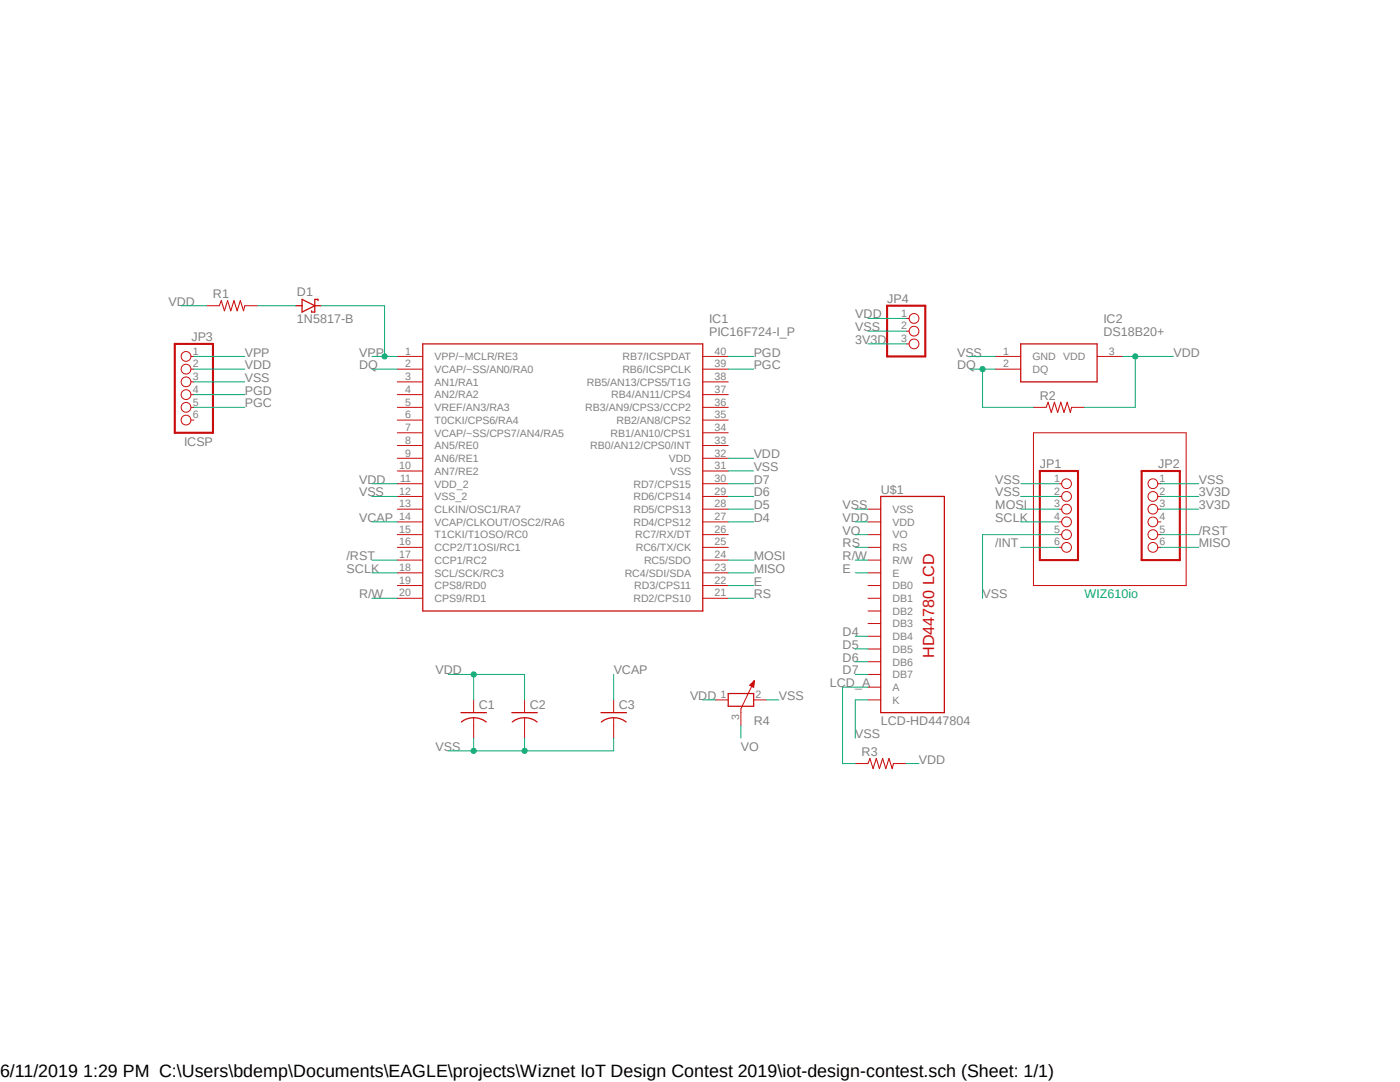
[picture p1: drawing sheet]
<svg xmlns="http://www.w3.org/2000/svg" width="279mm" height="216mm" viewBox="0 0 279 216" stroke-linecap="round" stroke-linejoin="round" font-family="sans-serif">
<path d="M33 56.5l213.4 97.8M246.4 56.5l-213.4 97.8" fill="none" stroke="#fff" stroke-width=".2"/>
<g fill="none" stroke="#c90d0c" stroke-width=".2">
<path d="M38.1 71.1h.6M38.1 73.7h.6M38.1 76.2h.6M38.1 78.7h.6M41.2 61h2.6M48.9 61h2.5M79.3 71.1h5.1M79.3 73.7h5.1M79.3 76.2h5.1M79.3 78.7h5.1M140.3 71.1h5M140.3 73.7h5"/>
<path d="M140.3 76.2h5M140.3 78.7h5M180.8 63.5h.6M180.8 66.1h.6M180.8 68.6h.6M198.6 71.1h5.1M198.6 73.7h5.1M218.9 71.1h5.1M38.1 81.3h.6M38.1 83.8h.6M79.3 86.4h5.1M79.3 81.3h5.1"/>
<path d="M79.3 83.8h5.1M79.3 88.9h5.1M79.3 91.4h5.1M79.3 94h5.1M79.3 96.5h5.1M79.3 99.1h5.1M140.3 86.4h5M140.3 81.3h5M140.3 83.8h5M140.3 88.9h5M140.3 91.4h5M140.3 94h5"/>
<path d="M140.3 96.5h5M140.3 99.1h5M206.2 86.4h30.5v30.4h-30.5zM206.2 81.3h2.6M211.3 96.5h.6M211.3 99.1h.6M213.9 81.3h2.5M231.1 96.5h.5M231.1 99.1h.5M79.3 116.8h5.1M79.3 101.6h5.1M79.3 104.1h5.1"/>
<path d="M79.3 106.7h5.1M79.3 109.2h5.1M79.3 111.8h5.1M79.3 114.3h5.1M79.3 119.4h5.1M140.3 116.8h5M140.3 101.6h5M140.3 104.1h5M140.3 106.7h5M140.3 109.2h5M140.3 111.8h5M140.3 114.3h5"/>
<path d="M140.3 119.4h5M173.2 116.8h2.6M173.2 101.6h2.6M173.2 104.1h2.6M173.2 106.7h2.6M173.2 109.2h2.6M173.2 111.8h2.6M173.2 114.3h2.6M173.2 119.4h2.6M211.3 101.6h.6M211.3 104.1h.6M211.3 106.7h.6"/>
<path d="M211.3 109.2h.6M231.1 101.6h.5M231.1 104.1h.5M231.1 106.7h.5M231.1 109.2h.5M94.5 139.7v2.5M104.7 139.7v2.5M122.5 139.7v2.5M142.8 139.7h2.5M149.6 136.7l.8 .4M149.6 136.7h.8M149.7 136.7h.8"/>
<path d="M149.8 136.8h.6M149.8 136.6h.7M149.9 136.5h.6M150 136.9h.4M150 136.4h.5M150.1 136.3h.4M150.2 137h.2M150.2 136.2h.3M150.2 136.1h.3M150.3 137.1h.1M150.3 136h.2M150.4 139.7h2.5"/>
<path d="M150.4 135.9h.1M150.5 135.8l-2.6 5.6v3.3M150.5 135.8l-.1 1.3M150.5 135.8l-.9 .9M150.5 135.8l.1 .1M173.2 137.1h2.6M173.2 121.9h2.6M173.2 124.4h2.6M173.2 127h2.6M173.2 129.5h2.6M173.2 132h2.6M173.2 134.6h2.6"/>
<path d="M173.2 139.7h2.6M94.5 143.2v4.1M104.7 143.2v4.1M122.5 143.2v4.1M170.7 152.4h2.5M178.3 152.4h2.5"/>
<circle cx="37.1" cy="73.7" r=".98"/>
<circle cx="37.1" cy="71.1" r=".98"/>
<circle cx="37.1" cy="76.2" r=".98"/>
<circle cx="37.1" cy="78.7" r=".98"/>
<circle cx="182.4" cy="68.6" r=".98"/>
<circle cx="182.4" cy="66.1" r=".98"/>
<circle cx="182.4" cy="63.5" r=".98"/>
<circle cx="37.1" cy="83.8" r=".98"/>
<circle cx="37.1" cy="81.3" r=".98"/>
<circle cx="212.8" cy="99.1" r=".98"/>
<circle cx="212.8" cy="96.5" r=".98"/>
<circle cx="230.1" cy="96.5" r=".98"/>
<circle cx="230.1" cy="99.1" r=".98"/>
<circle cx="212.8" cy="101.6" r=".98"/>
<circle cx="212.8" cy="106.7" r=".98"/>
<circle cx="212.8" cy="104.1" r=".98"/>
<circle cx="212.8" cy="109.2" r=".98"/>
<circle cx="230.1" cy="106.7" r=".98"/>
<circle cx="230.1" cy="101.6" r=".98"/>
<circle cx="230.1" cy="109.2" r=".98"/>
<circle cx="230.1" cy="104.1" r=".98"/>
</g>
<g fill="none" stroke="#c90d0c" stroke-width=".25">
<path d="M60.3 59.7l2.5 1.3-2.5 1.3zM63.5 60v-.3h-.7v2.6h-.6v-.3M59 61h1.3M62.8 61h1.3M84.4 68.6h55.9v53.3h-55.9zM203.7 68.6h15.2v7.6h-15.2zM175.8 99.1h12.7v43.1h-12.7zM145.3 138.4h5.1v2.5h-5.1zM92 142.2h5.1M92.1 144.1a4 4 0 0 1 4.9 0M102.2 142.2h5M102.2 144.1a4 4 0 0 1 5 0"/>
<path d="M119.9 142.2h5.1M120 144.1a4 4 0 0 1 5 0"/>
</g>
<path d="M34.9 68.6h7.6v17.8h-7.6zM177 61h7.7v10.1h-7.7zM207.5 94h7.6v17.8h-7.6zM227.8 94h7.7v17.8h-7.7z" fill="none" stroke="#c90d0c" stroke-width=".42"/>
<path d="M43.8 61l.4-1 .6 2 .6-2 .7 2 .6-2 .6 2 .7-2 .6 2 .3-1M208.8 81.3l.4-1 .6 2 .6-2 .7 2 .6-2 .6 2 .7-2 .6 2 .3-1M173.2 152.4l.4-1.1 .6 2.1 .7-2.1 .6 2.1 .6-2.1 .7 2.1 .6-2.1 .7 2.1 .2-1" fill="none" stroke="#c90d0c" stroke-width=".21"/>
<path d="M38.7 71.1h10.2M64.1 61h12.7v10.1M74.2 71.1h5.1" fill="none" stroke="#0dab76" stroke-width=".2"/>
<circle cx="76.7" cy="71.1" r=".51" fill="#0dab76"/>
<g fill="none" stroke="#0dab76" stroke-width=".2">
<path d="M38.7 73.7h10.2M224 71.1h10.2M226.6 71.1v10.2h-10.2M74.2 96.5h5.1M145.3 91.4h5.1"/>
<circle cx="76.7" cy="71.1" r=".51"/>
</g>
<circle cx="226.6" cy="71.1" r=".51" fill="#0dab76"/>
<g fill="none" stroke="#0dab76" stroke-width=".2">
<path d="M89.5 134.6h15.2v5.1M94.5 134.6v5.1"/>
<circle cx="226.6" cy="71.1" r=".51"/>
</g>
<circle cx="94.5" cy="134.6" r=".51" fill="#0dab76"/>
<g fill="none" stroke="#0dab76" stroke-width=".2">
<path d="M36.2 61h5M38.7 76.2h10.2M173.2 63.5h7.6M193.5 71.1h5.1M74.2 99.1h5.1M145.3 94h5.1M170.7 104.1h2.5M140.3 139.7h2.5M94.5 147.3v2.5M104.7 147.3v2.5h-15.2M180.8 152.4h2.6"/>
<circle cx="94.5" cy="134.6" r=".51"/>
</g>
<circle cx="94.5" cy="149.8" r=".51" fill="#0dab76"/>
<g fill="none" stroke="#0dab76" stroke-width=".2">
<path d="M122.5 147.3v2.5h-17.8"/>
<circle cx="94.5" cy="149.8" r=".51"/>
</g>
<circle cx="104.7" cy="149.8" r=".51" fill="#0dab76"/>
<g fill="none" stroke="#0dab76" stroke-width=".2">
<path d="M38.7 78.7h10.2M74.2 73.7h5.1M145.3 71.1h5.1M145.3 73.7h5.1M173.2 66.1h7.6M193.5 73.7h5.1M196.1 73.7v7.6h10.1M38.7 81.3h10.2M203.7 96.5h7.6M203.7 99.1h7.6M231.6 96.5h7.6M170.7 101.6h2.5"/>
<path d="M211.3 106.7h-15.2v12.7M152.9 139.7h2.5M173.2 139.7h-2.5v7.6"/>
<circle cx="104.7" cy="149.8" r=".51"/>
</g>
<circle cx="196.1" cy="73.7" r=".51" fill="#0dab76"/>
<g fill="none" stroke="#0dab76" stroke-width=".2">
<path d="M51.4 61h7.6M173.2 68.6h7.6M145.3 99.1h5.1M145.3 96.5h5.1M231.6 99.1h7.6M74.2 104.1h5.1M74.2 119.4h5.1M74.2 111.8h5.1M74.2 114.3h5.1M145.3 104.1h5.1M145.3 119.4h5.1M145.3 111.8h5.1"/>
<path d="M145.3 114.3h5.1M145.3 116.8h5.1M145.3 101.6h5.1M170.7 106.7h2.5M170.7 109.2h2.5M170.7 111.8h2.5M170.7 114.3h2.5M203.7 104.1h7.6M203.7 109.2h7.6M203.7 101.6h7.6M231.6 106.7h7.6M231.6 109.2h7.6"/>
<path d="M231.6 101.6h7.6M122.5 134.6v5.1M170.7 127h2.5M170.7 129.5h2.5M170.7 132h2.5M170.7 134.6h2.5M173.2 137.1h-5.1v15.3h2.6M147.9 144.7v2.6"/>
<circle cx="196.1" cy="73.7" r=".51"/>
</g>
<text font-size="3.6" x="0" y="214.9">6/11/2019 1:29 PM C:\Users\bdemp\Documents\EAGLE\projects\Wiznet IoT Design Contest 2019\iot-design-contest.sch (Sheet: 1/1)</text>
<text font-size="3.2" fill="#c90d0c" x="186.4" y="131.3" transform="rotate(-90 186.4 131.3)">HD44780 LCD</text>
<g font-size="2.5" fill="#808080">
<text x="42.5" y="59.5">R1</text>
<text x="59.3" y="59.1">D1</text>
<text x="33.6" y="61">VDD</text>
<text x="59.3" y="64.4">1N5817-B</text>
<text x="141.5" y="64.4">IC1</text>
<text x="170.7" y="63.5">VDD</text>
<text x="177" y="60.4">JP4</text>
<text x="220.2" y="64.4">IC2</text>
<text x="38.2" y="68">JP3</text>
<text x="48.9" y="71.2">VPP</text>
<text x="71.7" y="71.2">VPP</text>
<text x="141.5" y="67">PIC16F724-I_P</text>
<text x="150.4" y="71.2">PGD</text>
<text x="170.7" y="66.1">VSS</text>
<text x="170.7" y="68.6">3V3D</text>
<text x="191" y="71.2">VSS</text>
<text x="220.2" y="67">DS18B20+</text>
<text x="234.2" y="71.2">VDD</text>
<text x="48.9" y="73.7">VDD</text>
<text x="48.9" y="76.2">VSS</text>
<text x="71.7" y="73.7">DQ</text>
<text x="150.4" y="73.7">PGC</text>
<text x="191" y="73.7">DQ</text>
<text x="48.9" y="78.7">PGD</text>
<text x="48.9" y="81.3">PGC</text>
<text x="207.5" y="79.8">R2</text>
<text x="36.7" y="88.9">ICSP</text>
<text x="150.4" y="91.4">VDD</text>
<text x="150.4" y="94">VSS</text>
<text x="207.5" y="93.3">JP1</text>
<text x="231.1" y="93.3">JP2</text>
<text x="71.7" y="96.5">VDD</text>
<text x="71.7" y="99.1">VSS</text>
<text x="150.4" y="101.6">D5</text>
<text x="150.4" y="99.1">D6</text>
<text x="150.4" y="96.5">D7</text>
<text x="168.2" y="101.6">VSS</text>
<text x="175.8" y="98.6">U$1</text>
<text x="198.6" y="96.5">VSS</text>
<text x="198.6" y="99.1">VSS</text>
<text x="198.6" y="101.6">MOSI</text>
<text x="239.3" y="96.5">VSS</text>
<text x="239.3" y="99.1">3V3D</text>
<text x="239.3" y="101.6">3V3D</text>
<text x="71.7" y="104.1">VCAP</text>
<text x="150.4" y="104.1">D4</text>
<text x="168.2" y="104.1">VDD</text>
<text x="168.2" y="106.7">VO</text>
<text x="198.6" y="104.1">SCLK</text>
<text x="239.3" y="106.7">/RST</text>
<text x="69.2" y="111.8">/RST</text>
<text x="150.4" y="111.8">MOSI</text>
<text x="168.2" y="109.2">RS</text>
<text x="168.2" y="111.8">R/W</text>
<text x="198.6" y="109.2">/INT</text>
<text x="239.3" y="109.2">MISO</text>
<text x="69.2" y="114.3">SCLK</text>
<text x="71.7" y="119.4">R/W</text>
<text x="150.4" y="119.4">RS</text>
<text x="150.4" y="116.8">E</text>
<text x="150.4" y="114.3">MISO</text>
<text x="168.2" y="114.3">E</text>
<text x="196.1" y="119.4">VSS</text>
<text x="168.2" y="127">D4</text>
<text x="168.2" y="129.5">D5</text>
<text x="86.9" y="134.6">VDD</text>
<text x="122.5" y="134.6">VCAP</text>
<text x="165.6" y="137.1">LCD_A</text>
<text x="168.2" y="132">D6</text>
<text x="168.2" y="134.6">D7</text>
<text x="95.5" y="141.6">C1</text>
<text x="105.7" y="141.6">C2</text>
<text x="123.5" y="141.6">C3</text>
<text x="137.7" y="139.7">VDD</text>
<text x="155.5" y="139.7">VSS</text>
<text x="86.9" y="149.8">VSS</text>
<text x="147.9" y="149.8">VO</text>
<text x="150.4" y="144.7">R4</text>
<text x="170.7" y="147.3">VSS</text>
<text x="175.8" y="144.7">LCD-HD447804</text>
<text x="172" y="150.9">R3</text>
<text x="183.4" y="152.4">VDD</text>
</g>
<text font-size="2.5" fill="#0dab76" x="216.4" y="119.4">WIZ610io</text>
<g font-size="2.1" fill="#808080">
<text x="179.9" y="63.2">1</text>
<text x="179.9" y="65.7">2</text>
<text x="38.5" y="70.8">1</text>
<text x="80.9" y="70.8">1</text>
<text x="86.7" y="71.9">VPP/~MCLR/RE3</text>
<text x="124.2" y="71.9">RB7/ICSPDAT</text>
<text x="142.6" y="70.8">40</text>
<text x="179.9" y="68.2">3</text>
<text x="200.2" y="70.8">1</text>
<text x="206" y="71.9">GND VDD</text>
<text x="221.3" y="70.8">3</text>
<text x="38.5" y="73.3">2</text>
<text x="38.5" y="75.9">3</text>
<text x="80.9" y="73.3">2</text>
<text x="80.9" y="75.9">3</text>
<text x="86.7" y="74.4">VCAP/~SS/AN0/RA0</text>
<text x="86.7" y="77">AN1/RA1</text>
<text x="117.1" y="77">RB5/AN13/CPS5/T1G</text>
<text x="124.2" y="74.4">RB6/ICSPCLK</text>
<text x="142.6" y="73.3">39</text>
<text x="142.6" y="75.9">38</text>
<text x="200.2" y="73.3">2</text>
<text x="206" y="74.4">DQ</text>
<text x="38.5" y="78.4">4</text>
<text x="38.5" y="80.9">5</text>
<text x="38.5" y="83.5">6</text>
<text x="80.9" y="78.4">4</text>
<text x="80.9" y="80.9">5</text>
<text x="80.9" y="83.5">6</text>
<text x="86.7" y="79.5">AN2/RA2</text>
<text x="86.7" y="82">VREF/AN3/RA3</text>
<text x="116.8" y="82">RB3/AN9/CPS3/CCP2</text>
<text x="122" y="79.5">RB4/AN11/CPS4</text>
<text x="142.6" y="78.4">37</text>
<text x="142.6" y="80.9">36</text>
<text x="142.6" y="83.5">35</text>
<text x="80.9" y="86">7</text>
<text x="80.9" y="88.6">8</text>
<text x="86.7" y="84.6">T0CKI/CPS6/RA4</text>
<text x="86.7" y="87.1">VCAP/~SS/CPS7/AN4/RA5</text>
<text x="86.7" y="89.7">AN5/RE0</text>
<text x="117.8" y="89.7">RB0/AN12/CPS0/INT</text>
<text x="121.8" y="87.1">RB1/AN10/CPS1</text>
<text x="123" y="84.6">RB2/AN8/CPS2</text>
<text x="142.6" y="86">34</text>
<text x="142.6" y="88.6">33</text>
<text x="79.7" y="93.6">10</text>
<text x="80.9" y="91.1">9</text>
<text x="86.7" y="92.2">AN6/RE1</text>
<text x="86.7" y="94.7">AN7/RE2</text>
<text x="133.5" y="92.2">VDD</text>
<text x="133.7" y="94.7">VSS</text>
<text x="142.6" y="91.1">32</text>
<text x="142.6" y="93.6">31</text>
<text x="79.7" y="98.7">12</text>
<text x="79.7" y="101.3">13</text>
<text x="79.8" y="96.2">11</text>
<text x="86.7" y="97.3">VDD_2</text>
<text x="86.7" y="99.8">VSS_2</text>
<text x="126.4" y="97.3">RD7/CPS15</text>
<text x="126.4" y="99.8">RD6/CPS14</text>
<text x="142.6" y="96.2">30</text>
<text x="142.6" y="98.7">29</text>
<text x="142.6" y="101.3">28</text>
<text x="210.4" y="96.2">1</text>
<text x="210.4" y="98.7">2</text>
<text x="210.4" y="101.3">3</text>
<text x="231.4" y="96.2">1</text>
<text x="231.4" y="98.7">2</text>
<text x="231.4" y="101.3">3</text>
<text x="79.7" y="103.8">14</text>
<text x="79.7" y="106.3">15</text>
<text x="86.7" y="102.4">CLKIN/OSC1/RA7</text>
<text x="86.7" y="104.9">VCAP/CLKOUT/OSC2/RA6</text>
<text x="86.7" y="107.4">T1CKI/T1OSO/RC0</text>
<text x="126.4" y="102.4">RD5/CPS13</text>
<text x="126.4" y="104.9">RD4/CPS12</text>
<text x="126.7" y="107.4">RC7/RX/DT</text>
<text x="142.6" y="103.8">27</text>
<text x="142.6" y="106.3">26</text>
<text x="178.1" y="104.9">VDD</text>
<text x="178.1" y="107.4">VO</text>
<text x="178.1" y="102.4">VSS</text>
<text x="210.4" y="103.8">4</text>
<text x="210.4" y="106.3">5</text>
<text x="231.4" y="103.8">4</text>
<text x="231.4" y="106.3">5</text>
<text x="79.7" y="108.8">16</text>
<text x="79.7" y="111.4">17</text>
<text x="79.7" y="113.9">18</text>
<text x="86.7" y="110">CCP2/T1OSI/RC1</text>
<text x="86.7" y="112.5">CCP1/RC2</text>
<text x="126.9" y="110">RC6/TX/CK</text>
<text x="128.5" y="112.5">RC5/SDO</text>
<text x="142.6" y="108.8">25</text>
<text x="142.6" y="111.4">24</text>
<text x="142.6" y="113.9">23</text>
<text x="178.1" y="112.5">R/W</text>
<text x="178.1" y="110">RS</text>
<text x="210.4" y="108.8">6</text>
<text x="231.4" y="108.8">6</text>
<text x="79.7" y="116.5">19</text>
<text x="79.7" y="119">20</text>
<text x="86.7" y="115.1">SCL/SCK/RC3</text>
<text x="86.7" y="117.6">CPS8/RD0</text>
<text x="124.7" y="115.1">RC4/SDI/SDA</text>
<text x="126.6" y="117.6">RD3/CPS11</text>
<text x="142.6" y="116.5">22</text>
<text x="142.6" y="119">21</text>
<text x="178.1" y="117.6">DB0</text>
<text x="178.1" y="115.1">E</text>
<text x="86.7" y="120.1">CPS9/RD1</text>
<text x="126.4" y="120.1">RD2/CPS10</text>
<text x="178.1" y="120.1">DB1</text>
<text x="178.1" y="122.7">DB2</text>
<text x="178.1" y="125.2">DB3</text>
<text x="178.1" y="127.7">DB4</text>
<text x="178.1" y="130.3">DB5</text>
<text x="178.1" y="137.9">A</text>
<text x="178.1" y="132.8">DB6</text>
<text x="178.1" y="135.3">DB7</text>
<text x="143.8" y="139.3">1</text>
<text x="147.5" y="143.8" transform="rotate(-90 147.5 143.8)">3</text>
<text x="150.7" y="139.3">2</text>
<text x="178.1" y="140.4">K</text>
</g>
</svg>
